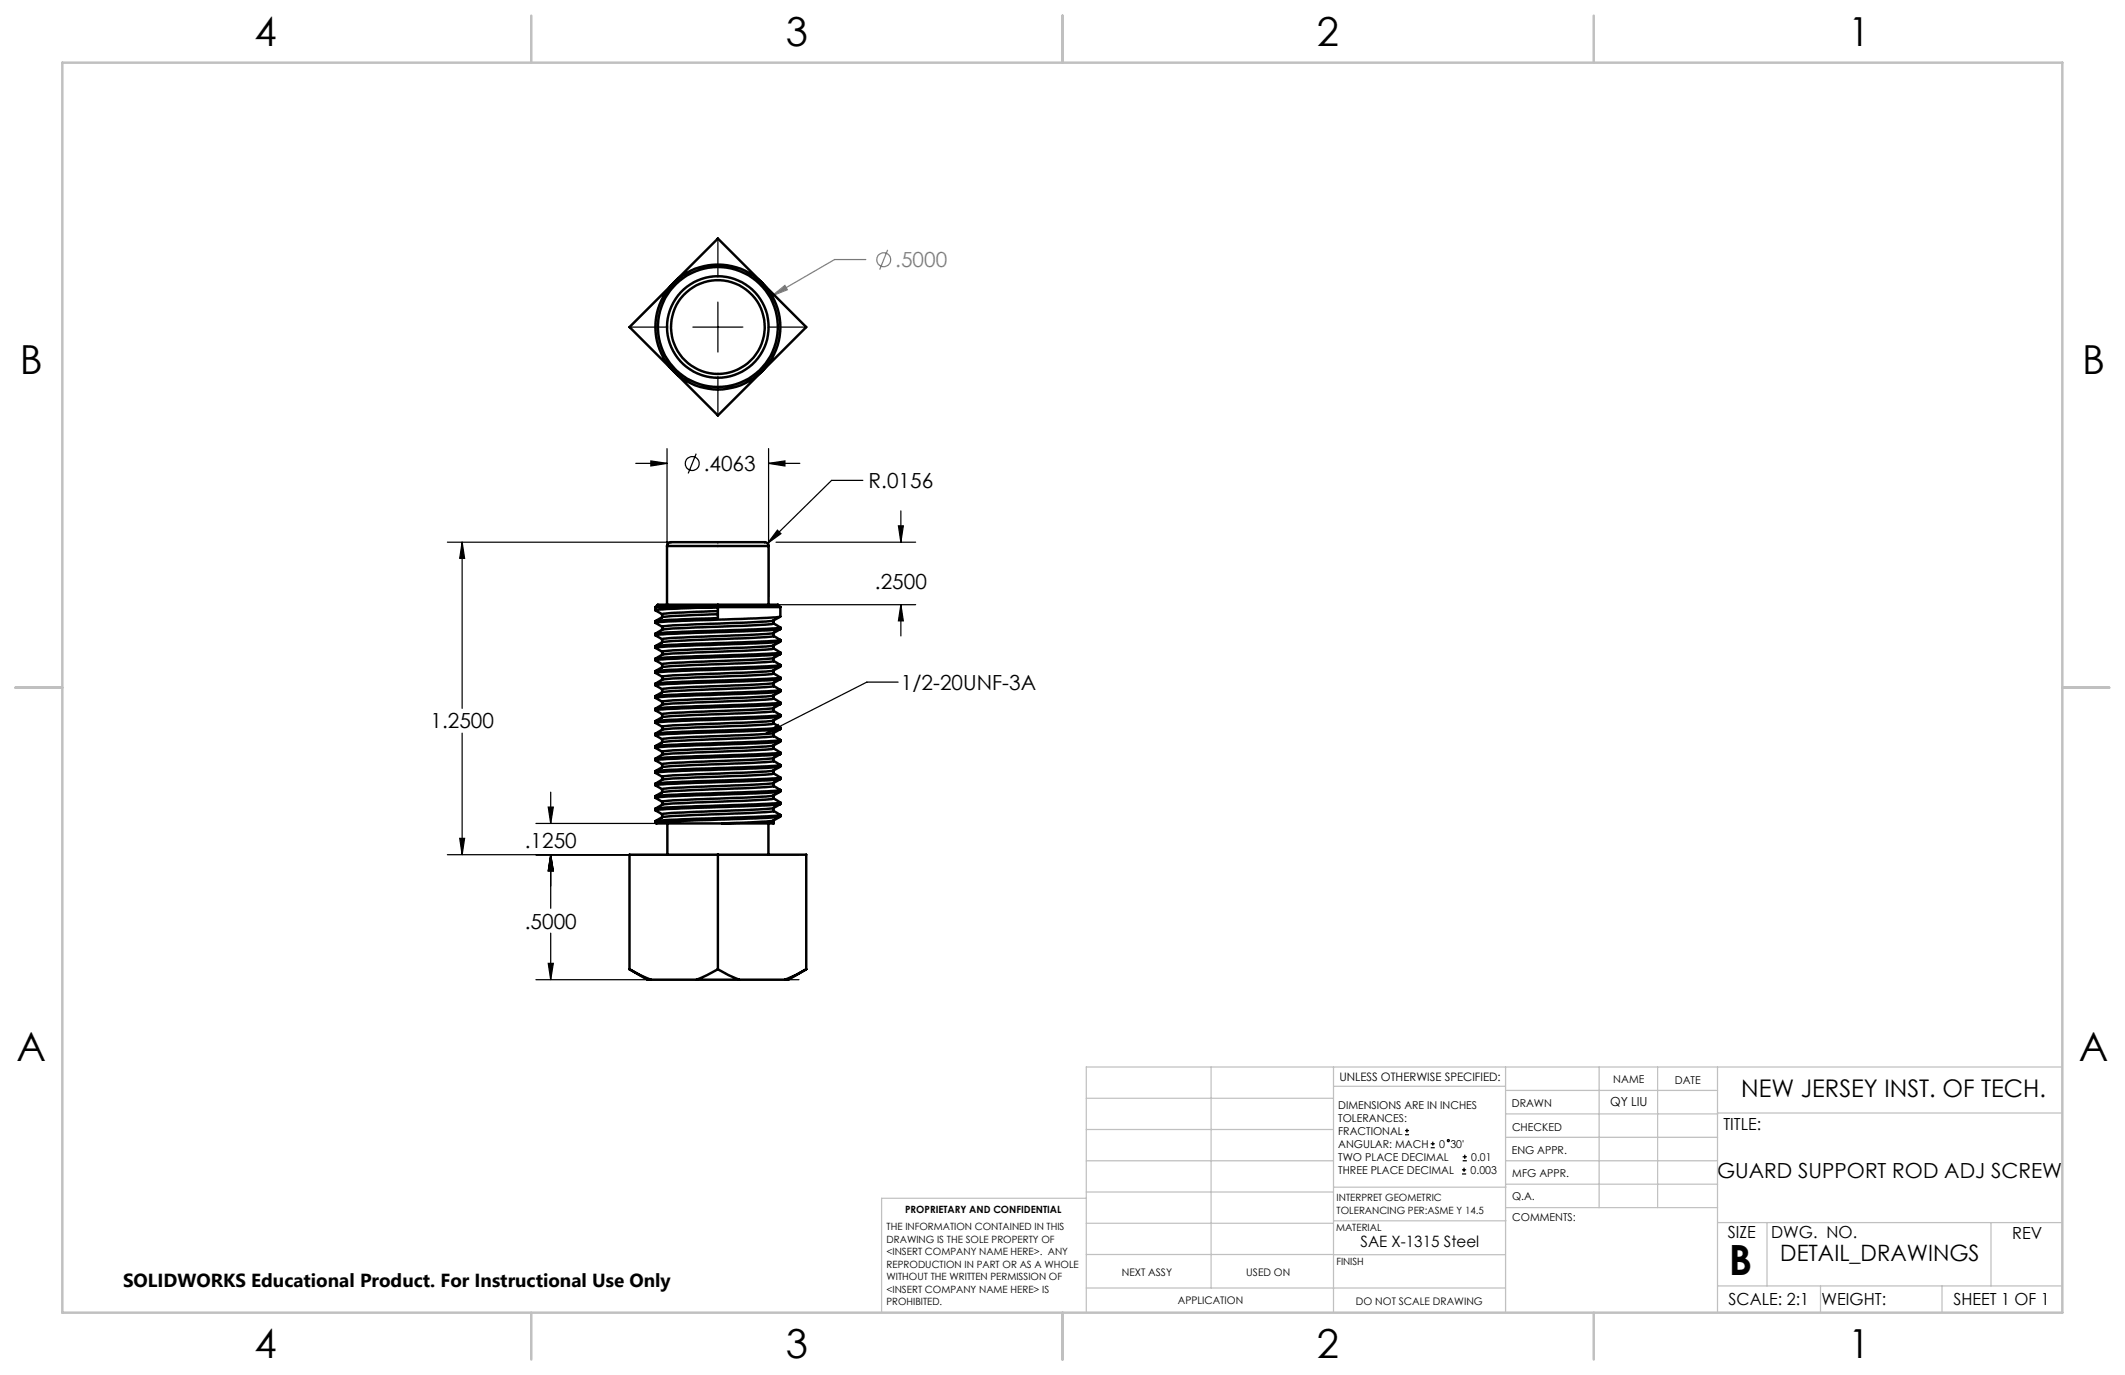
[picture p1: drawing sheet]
<svg xmlns="http://www.w3.org/2000/svg" width="432mm" height="279mm" viewBox="0 0 432 279" stroke-linecap="round" stroke-linejoin="round" font-family="sans-serif">
<g fill="none" stroke="#000" stroke-width=".25">
<path d="M145.9 48.7v7.6M128.1 66.5h7.6M140.8 66.5h10.2M145.9 61.4v10.1M145.9 76.6v7.6M156 66.5h7.7M129.2 94.2h6.3M132.3 93.7l3.2 .5-3.2 .5zM135.5 91.2v30.2M141.5 92.2l-1.7 4M156.2 94.2l3.3-.5v1zM156.2 91.2v30.2"/>
<path d="M156.2 94.2h6.3M175.3 97.6h-6.3l-13 12.8M90.9 110.2h53.5M93.9 110.2l.5 3.3h-1zM93.9 110.2v33.7M157.7 110.2h28.4M158 107.7l.7 .7-2.7 2zM182.6 106.9h1l-.5 3.3zM183.1 103.8v6.4M157.7 122.9h28.4M182.5 138.6h-6.4l-20.7 10.6M183.1 122.9l.5 3.3h-1z"/>
<path d="M183.1 122.9v6.3M93.9 149v24.7M155.4 149.2l2.7-2 .5 .9zM90.9 173.7h71.4M93.4 170.4h1l-.5 3.3zM108.9 167.3h35.5M111.4 164h1l-.5 3.3zM111.9 173.7l.5 3.3h-1zM111.9 161v6.3M111.9 173.7v10.9M108.9 199.1h53.4M111.4 195.8h1l-.5 3.3z"/>
<path d="M111.9 189.6v9.5M285.5 230.6h.8M285.5 229.7h.8M285.9 229.3v.9M290.7 233.2h.8M290.7 232.4h.8M291.1 232v.8M297.1 238.5h.8M297.1 237.7h.8M297.2 235.9h.9M297.2 235.1h.9M297.5 237.3v.8"/>
<path d="M297.6 234.6v.9"/>
<circle cx="140.7" cy="94.2" r="1.41"/>
<circle cx="294.3" cy="231.8" r=".22"/>
</g>
<g fill="none" stroke="#808080" stroke-width=".25">
<path d="M175.9 52.7h-6.3l-12.7 7.4M180.4 50.8l-1.6 4M156.9 60.1l2.6-2.1 .5 .9z"/>
<circle cx="179.6" cy="52.8" r="1.4"/>
</g>
<g fill="none" stroke="#c0c0c0" stroke-width=".25">
<path d="M246.1 216.8v44.9M271 216.8v49.9M305.9 216.8v49.9M324.9 216.8v28.6M336.8 216.8v28.6M349 216.8v49.9M419.1 216.8h-198.4v49.9M220.7 235.9h50.3M220.7 229.5h50.3M220.7 223.2h50.3M271 220.7h34.9M305.9 231.1h43.1"/>
<path d="M305.9 226.3h43.1M305.9 221.6h43.1M305.9 235.9h43.1M349 226.2h70.1M220.7 248.6h50.3M220.7 242.2h50.3M220.7 254.9h50.3M220.7 243.5h-41.6v23.2M271 255h34.9M271 248.1h35M271 241.2h35M305.9 240.6h43.1"/>
<path d="M306 245.4h43M349 248.4h70.1M359.1 248.4v12.9M404.6 248.4v12.9M220.7 261.7h85.2M349 261.3h70.1M369.9 261.3v5.4M394.6 261.3v5.4"/>
</g>
<path d="M12.7 12.7h406.4v254h-406.4zM108 3.2v9.5M215.9 3.2v9.5M323.8 3.2v9.5M3.1 139.7h9.6M419.1 139.7h9.5M108 266.7v9.6M215.9 266.7v9.6M323.8 266.7v9.6" fill="none" stroke="#c0c0c0" stroke-width=".5"/>
<g fill="#000">
<path d="M155.4 149.2l2.7-2 .5 .9z"/>
<path d="M93.9 110.2l.5 3.3h-1zM93.4 170.4h1l-.5 3.3zM132.3 93.7l3.2 .5-3.2 .5zM156.2 94.2l3.3-.5v1zM111.9 173.7l.5 3.3h-1zM111.4 195.8h1l-.5 3.3zM111.4 164h1l-.5 3.3zM111.9 173.7l.5 3.3h-1zM158 107.7l-2 2.7 2.7-2zM182.6 106.9h1l-.5 3.3zM183.1 122.9l.5 3.3h-1z"/>
</g>
<path d="M156.9 60.1l2.6-2.1 .5 .9z" fill="#808080"/>
<g fill="none" stroke="#000" stroke-width=".5">
<path d="M136.9 57.5l-9 9 18 17.9 17.9-17.9-8.9-9M136.9 57.5l9-9 9 9M135.5 110.9a1.06 1.06 0 0 1 1.5-.7h18a.9 .9 0 0 1 1.2 .7M135.5 110.9h20.7M135.5 110.9v12M156.2 110.9v12M133.2 126.6l1.3 .8M133.2 129.1l1.3 .8M133.2 131.7l1.3 .7M133.2 134.2l1.3 .8M133.2 136.7l1.3 .8M133.2 139.3l1.3 .8"/>
<path d="M133.2 124l1.3 .8M133.2 123.4v.6l2.3-.2 10.4-.4M133.2 123.4h12.7M133.2 123.4l.5-.5h24.4l.5 .5M134.5 127.4v.6M134.5 129.9v.6M134.5 132.4v.6M134.5 135v.6M134.5 137.5v.6M134.5 124.8v.6M134.6 128l-1.4 .8M134.6 130.5l-1.4 .8"/>
<path d="M134.6 133l-1.4 .8M134.6 135.6l-1.4 .8M134.6 138.1l-1.4 .8M134.6 125.4l-1.4 .8M145.9 124.8l-9.2 .4-2.1 .2M145.9 123.4v2.2l-10.4 .4-2.3 .2M145.9 124.2l-9.2 .3-2.1 .3M145.9 123.4h12.7M157.2 128.6l1.3-.8-7.8 .5a226.9 226.9 0 0 0-17.5 .8v-.3M157.2 131.2l1.3-.8-7.8 .4a226.9 226.9 0 0 0-17.5 .8v-.3M157.2 133.7l1.3-.8-7.8 .5a226.9 226.9 0 0 0-17.5 .8v-.4M157.2 136.2l1.3-.7-7.8 .4a226.9 226.9 0 0 0-17.5 .8v-.3"/>
<path d="M157.2 138.8l1.3-.8-7.8 .5a226.9 226.9 0 0 0-17.5 .7v-.3M157.2 126.1l1.3-.8-7.8 .5a226.9 226.9 0 0 0-17.5 .7v-.3M157.2 126.1l-4.9 .4a222.6 222.6 0 0 0-17.7 .9M157.2 128.6l-4.9 .4a222.6 222.6 0 0 0-17.7 .9M157.2 131.2l-4.9 .4a222.6 222.6 0 0 0-17.7 .8M157.2 133.7l-4.9 .4a222.6 222.6 0 0 0-17.7 .9M157.2 136.2l-4.9 .4a222.6 222.6 0 0 0-17.7 .9M157.2 138.8l-4.9 .4a222.6 222.6 0 0 0-17.7 .9M157.2 129.2l1.3 .8M157.2 131.8l1.3 .8M157.2 134.3l1.3 .8M157.2 136.8l1.3 .9"/>
<path d="M157.2 139.4l1.3 .8M157.2 126.7l1.3 .8M157.2 128.6v.7M157.2 131.2v.6M157.2 133.7v.6M157.2 136.2v.7M157.2 138.8v.6M157.2 126.1v.6M157.2 126.7a270.7 270.7 0 0 1-18.4 .9l-4.2 .4M157.2 129.3a270.7 270.7 0 0 1-18.4 .9l-4.2 .3M157.2 131.8a270.7 270.7 0 0 1-18.4 .9l-4.2 .3M157.2 134.3a270.7 270.7 0 0 1-18.4 1l-4.2 .3"/>
<path d="M157.2 136.9a270.7 270.7 0 0 1-18.4 .9l-4.2 .3M157.2 139.4a270.7 270.7 0 0 1-18.4 .9l-4.2 .4M158.6 127.8v-.3l-1 .2-6.9 .3a226.9 226.9 0 0 0-17.5 .8M158.6 130.4v-.4l-1 .2-6.9 .3a226.9 226.9 0 0 0-17.5 .8M158.6 132.9v-.3l-1 .2-6.9 .3a226.9 226.9 0 0 0-17.5 .7M158.6 135.4v-.3l-1 .2-6.9 .3a226.9 226.9 0 0 0-17.5 .8M158.6 138v-.3l-1 .1-6.9 .3a226.9 226.9 0 0 0-17.5 .8M158.6 123.4v1.9M133.2 141.8l1.3 .8M133.2 144.4l1.3 .7M133.2 146.9l1.3 .8M133.2 149.4l1.3 .8"/>
<path d="M133.2 152l1.3 .8M133.2 154.5l1.3 .8M133.2 157.1l1.3 .7M133.2 159.6l1.3 .8M134.5 140.1v.6M134.5 142.6v.6M134.5 145.1v.6M134.5 147.7v.6M134.5 150.2v.6M134.5 152.8v.6M134.5 155.3v.6M134.5 157.8v.6"/>
<path d="M134.6 140.7l-1.4 .8M134.6 143.2l-1.4 .8M134.6 145.7l-1.4 .8M134.6 148.3l-1.4 .8M134.6 150.8l-1.4 .8M134.6 153.4l-1.4 .8M134.6 155.9l-1.4 .8M134.6 158.4l-1.4 .8M157.2 141.3l1.3-.8-7.8 .5a226.9 226.9 0 0 0-17.5 .8v-.3M157.2 143.9l1.3-.8-7.8 .4a226.9 226.9 0 0 0-17.5 .8v-.3M157.2 146.4l1.3-.8-7.8 .5a226.9 226.9 0 0 0-17.5 .8v-.4M157.2 148.9l1.3-.7-7.8 .4a226.9 226.9 0 0 0-17.5 .8v-.3"/>
<path d="M157.2 151.5l1.3-.8-7.8 .5a226.9 226.9 0 0 0-17.5 .7v-.3M157.2 154l1.3-.8-7.8 .5a226.9 226.9 0 0 0-17.5 .8v-.3M157.2 156.6l1.3-.8-7.8 .4a226.9 226.9 0 0 0-17.5 .8v-.3M157.2 159.1l1.3-.8-7.8 .5a226.9 226.9 0 0 0-17.5 .8v-.4M157.2 141.3l-4.9 .4a222.6 222.6 0 0 0-17.7 .9M157.2 143.9l-4.9 .4a222.6 222.6 0 0 0-17.7 .8M157.2 146.4l-4.9 .4a222.6 222.6 0 0 0-17.7 .9M157.2 148.9l-4.9 .4a222.6 222.6 0 0 0-17.7 .9M157.2 151.5l-4.9 .4a222.5 222.5 0 0 0-17.7 .9M157.2 154l-4.9 .4a222.6 222.6 0 0 0-17.7 .9M157.2 156.6l-4.9 .4a222.6 222.6 0 0 0-17.7 .8M157.2 159.1l-4.9 .4a222.5 222.5 0 0 0-17.7 .9"/>
<path d="M157.2 141.9l1.3 .8M157.2 144.5l1.3 .8M157.2 147l1.3 .8M157.2 149.5l1.3 .9M157.2 152.1l1.3 .8M157.2 154.6l1.3 .8M157.2 157.2l1.3 .8M157.2 159.7l1.3 .8M157.2 141.3v.7M157.2 143.9v.6M157.2 146.4v.6M157.2 148.9v.7"/>
<path d="M157.2 151.5v.6M157.2 154v.7M157.2 156.6v.6M157.2 159.1v.6M157.2 142a270.7 270.7 0 0 1-18.4 .9l-4.2 .3M157.2 144.5a270.7 270.7 0 0 1-18.4 .9l-4.2 .3M157.2 147a270.7 270.7 0 0 1-18.4 1l-4.2 .3M157.2 149.6a270.7 270.7 0 0 1-18.4 .9l-4.2 .3M157.2 152.1a270.7 270.7 0 0 1-18.4 .9l-4.2 .4M157.2 154.7a270.7 270.7 0 0 1-18.4 .9l-4.2 .3M157.2 157.2a270.7 270.7 0 0 1-18.4 .9l-4.2 .3M157.2 159.7a270.7 270.7 0 0 1-18.4 1l-4.2 .3"/>
<path d="M158.6 140.5v-.3l-1 .2-6.9 .3a226.9 226.9 0 0 0-17.5 .8M158.6 143.1v-.4l-1 .2-6.9 .3a226.9 226.9 0 0 0-17.5 .8M158.6 145.6v-.3l-1 .2-6.9 .3a226.9 226.9 0 0 0-17.5 .7M158.6 148.1v-.3l-1 .2-6.9 .3a226.9 226.9 0 0 0-17.5 .8M158.6 150.7v-.3l-1 .1-6.9 .3a226.9 226.9 0 0 0-17.5 .8M158.6 153.2v-.3l-1 .2-6.9 .3a226.9 226.9 0 0 0-17.5 .8M158.6 155.8v-.4l-1 .2-6.9 .3a226.9 226.9 0 0 0-17.5 .8M158.6 158.3v-.3l-1 .2-6.9 .3a226.9 226.9 0 0 0-17.5 .7M133.2 162.1l1.3 .8M133.2 164.7l1.3 .8M133.2 167.2l.2 .1h13.4M134.5 160.4v.6"/>
<path d="M134.5 162.9v.6M134.5 165.5v.6M134.6 161l-1.4 .8M134.6 163.5l-1.4 .8M134.6 166.1l-1.4 .8M135.6 167.3v6.4M145.9 173.7v23.3M156.1 167.3v6.4M157.2 161.6l1.3-.7-7.8 .4a226.9 226.9 0 0 0-17.5 .8v-.3M157.2 164.2l1.3-.8-7.8 .5a226.9 226.9 0 0 0-17.5 .7v-.3M157.2 166.7l1.3-.8-7.8 .5a226.9 226.9 0 0 0-17.5 .8v-.3M157.2 161.6l-4.9 .4a222.6 222.6 0 0 0-17.7 .9"/>
<path d="M157.2 164.2l-4.9 .4a222.5 222.5 0 0 0-17.7 .9M157.2 166.7l-1.6 .2-8.8 .4M157.2 162.2l1.3 .9M157.2 164.8l1.3 .8M157.2 161.6v.7M157.2 164.2v.6M157.2 166.7v.7l-10.4-.1M157.2 162.3a270.7 270.7 0 0 1-18.4 .9l-4.2 .3M157.2 164.8a270.7 270.7 0 0 1-18.4 .9l-4.2 .4M158.6 160.8v-.3l-1 .2-6.9 .3a226.9 226.9 0 0 0-17.5 .8M158.6 163.4v-.3l-1 .1-6.9 .3a226.9 226.9 0 0 0-17.5 .8M158.6 165.9v-.3l-1 .2-6.9 .3a226.9 226.9 0 0 0-17.5 .8"/>
<path d="M127.9 197l2.1 1.1 2.2 1M127.9 197l3.7 2.1h.6M127.9 197v-23.3h35.9v23.3M132.2 199.1h9.4M141.6 199.1h8.6M145.9 197l2.1 1.1 2.2 1M145.9 197l-4.3 2.1M150.2 199.1h9.3M163.8 197l-2.1 1.1-2.2 1M163.8 197l-3.6 2.1h-.7"/>
<circle cx="145.9" cy="66.4" r="10.3"/>
<circle cx="145.9" cy="66.5" r="12.7"/>
<circle cx="145.9" cy="66.4" r="9.5"/>
<circle cx="145.9" cy="66.4" r="12.2"/>
</g>
<text font-size="8.5" x="351.3" y="259">B</text>
<g font-size="8.1">
<text x="51.7" y="9.3">4</text>
<text x="159.7" y="9.3">3</text>
<text x="267.6" y="9.3">2</text>
<text x="375.6" y="9.3">1</text>
<text x="4" y="76">B</text>
<text x="423.1" y="76">B</text>
<text x="3.3" y="215.7">A</text>
<text x="422.4" y="215.7">A</text>
<text x="51.7" y="276">4</text>
<text x="159.7" y="276">3</text>
<text x="267.6" y="276">2</text>
<text x="375.6" y="276">1</text>
</g>
<text font-size="4.9" x="353.8" y="222.9">NEW JERSEY INST. OF TECH.</text>
<text font-size="4.6" x="361.8" y="256.2">DETAIL_DRAWINGS</text>
<text font-size="4.2" fill="#808080" x="181.9" y="54.3">.5000</text>
<g font-size="4.2">
<text x="143" y="95.7">.4063</text>
<text x="176.5" y="99.2">R.0156</text>
<text x="177.8" y="119.6">.2500</text>
<text x="183.1" y="140.2">1/2-20UNF-3A</text>
<text x="87.5" y="148">1.2500</text>
<text x="106.7" y="172.3">.1250</text>
<text x="106.7" y="188.7">.5000</text>
<text x="348.9" y="239.5">GUARD SUPPORT ROD ADJ SCREW</text>
</g>
<text font-size="3.8" x="25" y="261.6">SOLIDWORKS Educational Product. For Instructional Use Only</text>
<g font-size="3.4">
<text x="350.2" y="229.5">TITLE:</text>
<text x="351.1" y="251.6">SIZE</text>
<text x="359.9" y="251.6">DWG. NO.</text>
<text x="408.9" y="251.7">REV</text>
<text x="351.2" y="265.2">SCALE: 2:1</text>
<text x="370.1" y="265.3">WEIGHT:</text>
<text x="396.9" y="265.2">SHEET 1 OF 1</text>
</g>
<text font-size="3.2" x="276.4" y="253.3">SAE X-1315 Steel</text>
<text font-size="2.5" x="327.2" y="224.8">QY LIU</text>
<text font-size="2.4" x="272.2" y="219.7">UNLESS OTHERWISE SPECIFIED:</text>
<g font-size="2.2">
<text x="327.8" y="220.1">NAME</text>
<text x="340.3" y="220.2">DATE</text>
<text x="271.9" y="225.3">DIMENSIONS ARE IN INCHES</text>
<text x="271.9" y="227.9">TOLERANCES:</text>
<text x="307.2" y="224.9">DRAWN</text>
<text x="271.9" y="230.6">FRACTIONAL</text>
<text x="271.9" y="233.2">ANGULAR: MACH</text>
<text x="292.5" y="233.2">0</text>
<text x="294.7" y="233.2">30'</text>
<text x="307.3" y="229.8">CHECKED</text>
<text x="271.9" y="235.9">TWO PLACE DECIMAL</text>
<text x="271.9" y="238.5">THREE PLACE DECIMAL</text>
<text x="298.8" y="238.5">0.003</text>
<text x="299" y="235.9">0.01</text>
<text x="307.2" y="234.5">ENG APPR.</text>
<text x="307.3" y="239.2">MFG APPR.</text>
<text x="307.3" y="243.9">Q.A.</text>
<text x="307.3" y="248.1">COMMENTS:</text>
</g>
<g font-size="2.1">
<text x="227.9" y="259.2">NEXT ASSY</text>
<text x="253.3" y="259.2">USED ON</text>
<text x="239.3" y="265">APPLICATION</text>
<text x="275.5" y="265.1">DO NOT SCALE DRAWING</text>
</g>
<g font-size="2">
<text x="271.6" y="244.1">INTERPRET GEOMETRIC</text>
<text x="180.2" y="250">THE INFORMATION CONTAINED IN THIS</text>
<text x="183.9" y="246.4">PROPRIETARY AND CONFIDENTIAL</text>
<text x="271.5" y="250.2">MATERIAL</text>
<text x="271.6" y="246.6">TOLERANCING PER:ASME Y 14.5</text>
<text x="180.2" y="252.5">DRAWING IS THE SOLE PROPERTY OF</text>
<text x="180.2" y="255.1">&lt;INSERT COMPANY NAME HERE&gt;. ANY</text>
<text x="180.2" y="257.6">REPRODUCTION IN PART OR AS A WHOLE</text>
<text x="271.5" y="257">FINISH</text>
<text x="180.2" y="260.1">WITHOUT THE WRITTEN PERMISSION OF</text>
<text x="180.2" y="262.6">&lt;INSERT COMPANY NAME HERE&gt; IS</text>
<text x="180.2" y="265.2">PROHIBITED.</text>
</g>
</svg>
